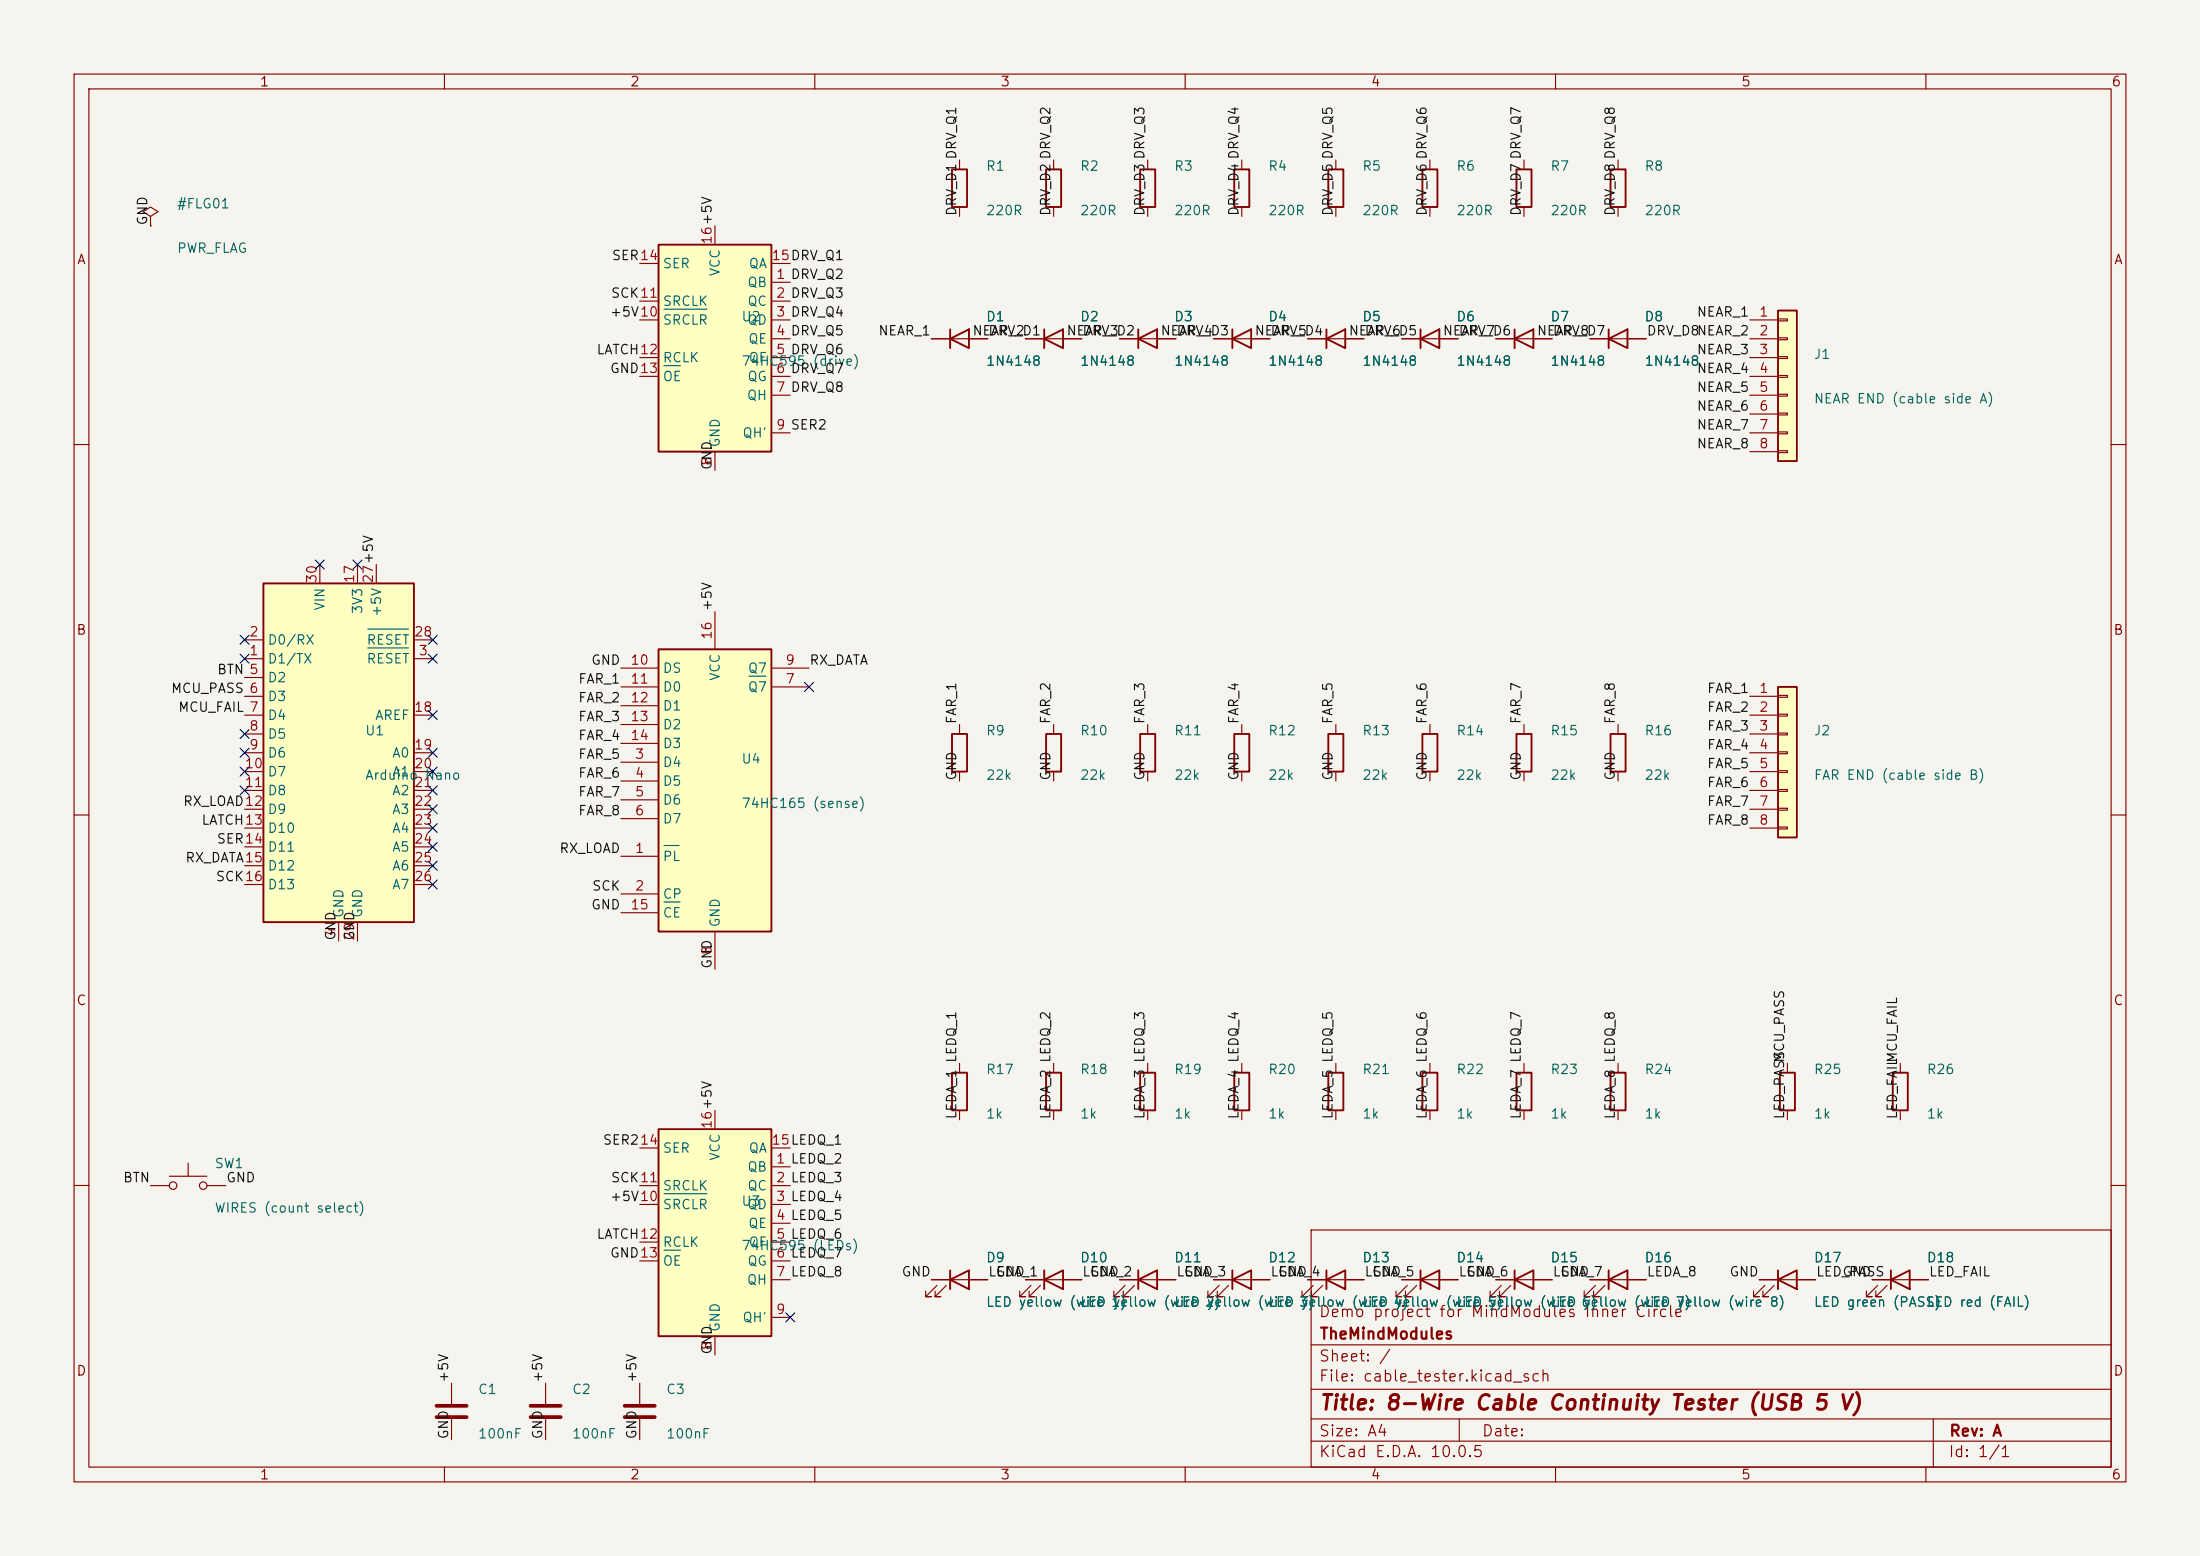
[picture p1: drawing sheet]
<svg xmlns="http://www.w3.org/2000/svg" width="297mm" height="210mm" viewBox="0 0 297 210" stroke-linecap="round" stroke-linejoin="round" font-family="sans-serif">
<path d="M0 0h297v210h-297z" fill="#f5f4ef" stroke="#f5f4ef" stroke-width=".14"/>
<g fill="none" stroke="#840000" stroke-width=".15">
<path d="M10 10h277v190h-277zM12 12h273v186h-273zM60 10v2M110 10v2M160 10v2M210 10v2M260 10v2M142.2 21.6v1.3M142.2 27.9v1.3M180.3 21.6v1.3M180.3 27.9v1.3M193 21.6v1.3"/>
<path d="M193 27.9v1.3M138.4 45.7h7.6M151.1 45.7h7.6M10 60h2M285 60h2M129.5 97.8v1.3M154.9 97.8v1.3M167.6 97.8v1.3M180.3 97.8v1.3M193 97.8v1.3M10 110h2M129.5 104.1v1.3"/>
<path d="M154.9 104.1v1.3M167.6 104.1v1.3M180.3 104.1v1.3M193 104.1v1.3M285 110h2M142.2 143.5v1.3M142.2 149.9v1.2M10 160h2M177 166h108v32h-108zM285 160h2M60 198v2M110 198v2"/>
<path d="M160 198v2M177 194.5h108M177 191.5h108M177 187.5h108M177 181.5h108M197 191.5v3M210 198v2M260 198v2M261 191.5v6.5"/>
</g>
<g fill="none" stroke="#840000" stroke-width=".25">
<path d="M141.2 22.9h2.1v5h-2.1zM179.3 22.9h2.1v5h-2.1zM192 22.9h2.1v5h-2.1zM141 45.7l2.5-1.2v2.5zM141 44.5v2.5M153.7 45.7l2.5-1.2v2.5zM153.7 44.5v2.5M128.5 99.1h2.1v5h-2.1zM153.9 99.1h2.1v5h-2.1zM166.6 99.1h2.1v5h-2.1zM179.3 99.1h2.1v5h-2.1zM192 99.1h2.1v5h-2.1z"/>
<path d="M141.2 144.8h2.1v5.1h-2.1z"/>
</g>
<path d="M88.9 33h15.2v28h-15.2z" fill="#ffffc2"/>
<g fill="none" stroke="#840000" stroke-width=".25">
<path d="M88.9 33h15.2v28h-15.2zM128.5 22.9h2.1v5h-2.1zM153.9 22.9h2.1v5h-2.1zM166.6 22.9h2.1v5h-2.1zM128.3 45.7l2.5-1.2v2.5zM128.3 44.5v2.5M166.4 45.7l2.5-1.2v2.5zM166.4 44.5v2.5M141.2 99.1h2.1v5h-2.1zM204.7 99.1h2.1v5h-2.1zM128.5 144.8h2.1v5.1h-2.1zM153.9 144.8h2.1v5.1h-2.1z"/>
<path d="M166.6 144.8h2.1v5.1h-2.1zM179.3 144.8h2.1v5.1h-2.1zM192 144.8h2.1v5.1h-2.1zM141 172.7l2.5-1.2v2.5zM141 171.5v2.5M153.7 172.7l2.5-1.2v2.5zM153.7 171.5v2.5M179.1 172.7l2.5-1.2v2.5zM179.1 171.5v2.5M191.8 172.7l2.5-1.2v2.5zM191.8 171.5v2.5"/>
</g>
<g fill="none" stroke="#840000" stroke-width=".15">
<path d="M86.4 35.6h2.5M96.5 30.5v2.5M104.1 38.1h2.6M104.1 35.6h2.6M129.5 21.6v1.3M129.5 27.9v1.3M154.9 21.6v1.3M154.9 27.9v1.3M167.6 21.6v1.3M167.6 27.9v1.3M86.4 40.6h2.5M86.4 43.2h2.5"/>
<path d="M86.4 48.3h2.5M86.4 50.8h2.5M104.1 40.6h2.6M104.1 43.2h2.6M104.1 45.7h2.6M104.1 48.3h2.6M104.1 50.8h2.6M104.1 53.3h2.6M104.1 58.4h2.6M125.7 45.7h7.6M163.8 45.7h7.6M96.5 61v2.5"/>
<path d="M142.2 97.8v1.3M205.7 97.8v1.3M142.2 104.1v1.3M205.7 104.1v1.3M129.5 143.5v1.3M129.5 149.9v1.2M154.9 143.5v1.3M154.9 149.9v1.2M167.6 143.5v1.3M167.6 149.9v1.2M180.3 143.5v1.3M180.3 149.9v1.2"/>
<path d="M193 143.5v1.3M193 149.9v1.2M138.4 172.7h7.6M139.2 173.5l-1.5 1.5h.7h-.7v-.8M140.5 173.5l-1.6 1.5h.8h-.8v-.8M151.1 172.7h7.6M151.9 173.5l-1.5 1.5h.7h-.7v-.8M153.2 173.5l-1.6 1.5h.8h-.8v-.8M176.5 172.7h7.6M177.3 173.5l-1.5 1.5h.7h-.7v-.8M178.6 173.5l-1.6 1.5h.8h-.8v-.8M189.2 172.7h7.6"/>
<path d="M190 173.5l-1.5 1.5h.7h-.7v-.8M191.3 173.5l-1.6 1.5h.8h-.8v-.8"/>
</g>
<path d="M89.6 41.7h5.8M89.6 49.4h2.3" fill="none" stroke="#006464" stroke-width=".15"/>
<path d="M88.9 152.4h15.2v27.9h-15.2z" fill="#ffffc2"/>
<path d="M179.1 45.7l2.5-1.2v2.5zM179.1 44.5v2.5M191.8 45.7l2.5-1.2v2.5zM191.8 44.5v2.5M88.9 152.4h15.2v27.9h-15.2zM128.3 172.7l2.5-1.2v2.5zM128.3 171.5v2.5M166.4 172.7l2.5-1.2v2.5zM166.4 171.5v2.5" fill="none" stroke="#840000" stroke-width=".25"/>
<g fill="none" stroke="#840000" stroke-width=".15">
<path d="M176.5 45.7h7.6M189.2 45.7h7.6M22.9 158.8h5M25.4 157v1.8M86.4 154.9h2.5M96.5 149.9v2.5M104.1 157.5h2.6M104.1 154.9h2.6M20.3 160h2.6M27.9 160h2.6M86.4 160h2.5M86.4 162.6h2.5"/>
<path d="M86.4 167.6h2.5M86.4 170.2h2.5M104.1 160h2.6M104.1 162.6h2.6M104.1 165.1h2.6M104.1 167.6h2.6M104.1 170.2h2.6M104.1 172.7h2.6M104.1 177.8h2.6M125.7 172.7h7.6M126.5 173.5l-1.5 1.5h.7h-.7v-.8M127.8 173.5l-1.6 1.5h.8h-.8v-.8"/>
<path d="M163.8 172.7h7.6M164.6 173.5l-1.5 1.5h.7h-.7v-.8M165.9 173.5l-1.6 1.5h.8h-.8v-.8M61 186.7v2.8M61 191.5v2.8M73.7 186.7v2.8M73.7 191.5v2.8M86.4 186.7v2.8M86.4 191.5v2.8M96.5 180.3v2.6"/>
<circle cx="23.4" cy="160" r=".51"/>
<circle cx="27.4" cy="160" r=".51"/>
</g>
<path d="M89.6 161.1h5.8M89.6 168.7h2.3" fill="none" stroke="#006464" stroke-width=".15"/>
<path d="M58.9 189.7h4.1M58.9 191.3h4.1M71.6 189.7h4.1M71.6 191.3h4.1M84.3 189.7h4.1M84.3 191.3h4.1" fill="none" stroke="#840000" stroke-width=".51"/>
<path d="M240 41.9h2.6v20.3h-2.6z" fill="#ffffc2"/>
<path d="M204.7 22.9h2.1v5h-2.1zM217.4 22.9h2.1v5h-2.1zM204.5 45.7l2.5-1.2v2.5zM204.5 44.5v2.5M240 41.9h2.6v20.3h-2.6z" fill="none" stroke="#840000" stroke-width=".25"/>
<g fill="none" stroke="#840000" stroke-width=".15">
<path d="M205.7 21.6v1.3M205.7 27.9v1.3M218.4 21.6v1.3M218.4 27.9v1.3M201.9 45.7h7.6M236.2 43.2h3.8M236.2 45.7h3.8M236.2 48.3h3.8M236.2 50.8h3.8M236.2 53.3h3.8M236.2 55.9h3.8M236.2 58.4h3.8"/>
<path d="M240 43.1h1.3v.2h-1.3zM240 45.6h1.3v.2h-1.3zM240 48.1h1.3v.3h-1.3zM240 50.7h1.3v.2h-1.3zM240 53.2h1.3v.3h-1.3zM240 55.8h1.3v.2h-1.3zM240 58.3h1.3v.2h-1.3zM236.2 61h3.8M240 60.8h1.3v.3h-1.3z"/>
</g>
<path d="M240 92.7h2.6v20.3h-2.6z" fill="#ffffc2"/>
<path d="M217.4 99.1h2.1v5h-2.1zM240 92.7h2.6v20.3h-2.6z" fill="none" stroke="#840000" stroke-width=".25"/>
<g fill="none" stroke="#840000" stroke-width=".15">
<path d="M218.4 97.8v1.3M236.2 94h3.8M236.2 96.5h3.8M236.2 99.1h3.8M240 93.9h1.3v.2h-1.3zM240 96.4h1.3v.2h-1.3zM240 98.9h1.3v.3h-1.3zM218.4 104.1v1.3M236.2 101.6h3.8M236.2 104.1h3.8M236.2 106.7h3.8M236.2 109.2h3.8"/>
<path d="M236.2 111.8h3.8M240 101.5h1.3v.2h-1.3zM240 104h1.3v.3h-1.3zM240 106.6h1.3v.2h-1.3zM240 109.1h1.3v.2h-1.3zM240 111.6h1.3v.3h-1.3z"/>
</g>
<path d="M35.6 78.7h20.3v45.8h-20.3z" fill="#ffffc2"/>
<g fill="none" stroke="#840000" stroke-width=".25">
<path d="M217.2 45.7l2.5-1.2v2.5zM217.2 44.5v2.5M35.6 78.7h20.3v45.8h-20.3zM204.7 144.8h2.1v5.1h-2.1zM217.4 144.8h2.1v5.1h-2.1zM240.3 144.8h2v5.1h-2zM255.5 144.8h2.1v5.1h-2.1zM204.5 172.7l2.5-1.2v2.5zM204.5 171.5v2.5M217.2 172.7l2.5-1.2v2.5zM217.2 171.5v2.5M240 172.7l2.6-1.2v2.5z"/>
<path d="M240 171.5v2.5M255.3 172.7l2.5-1.2v2.5zM255.3 171.5v2.5"/>
</g>
<g fill="none" stroke="#840000" stroke-width=".15">
<path d="M20.3 29.2l1-.6-1-.7-1 .7 1 .6v1.3M20.3 30.5h.1M214.6 45.7h7.6M43.2 76.2v2.5M48.3 76.2v2.5M50.8 76.2v2.5M33 88.9h2.6M33 86.4h2.6M33 91.4h2.6M33 94h2.6M33 96.5h2.6M33 99.1h2.6"/>
<path d="M55.9 88.9h2.5M55.9 86.4h2.5M55.9 96.5h2.5M33 101.6h2.6M33 104.1h2.6M33 106.7h2.6M33 109.2h2.6M33 111.8h2.6M33 114.3h2.6M33 116.8h2.6M33 119.4h2.6M55.9 101.6h2.5"/>
<path d="M55.9 104.1h2.5M55.9 106.7h2.5M55.9 109.2h2.5M55.9 111.8h2.5M55.9 114.3h2.5M55.9 116.8h2.5M55.9 119.4h2.5M45.7 124.5v2.5M48.3 124.5v2.5M205.7 143.5v1.3M205.7 149.9v1.2M218.4 143.5v1.3"/>
<path d="M218.4 149.9v1.2M241.3 143.5v1.3M241.3 149.9v1.2M256.5 143.5v1.3M256.5 149.9v1.2M201.9 172.7h7.6M202.7 173.5l-1.5 1.5h.7h-.7v-.8M204 173.5l-1.6 1.5h.8h-.8v-.8M214.6 172.7h7.6M215.4 173.5l-1.5 1.5h.7h-.7v-.8M216.7 173.5l-1.6 1.5h.8h-.8v-.8M237.5 172.7h7.6"/>
<path d="M238.3 173.5l-1.6 1.5h.8h-.8v-.8M239.5 173.5l-1.5 1.5h.8h-.8v-.8M252.7 172.7h7.6M253.5 173.5l-1.5 1.5h.7h-.7v-.8M254.8 173.5l-1.6 1.5h.8h-.8v-.8"/>
</g>
<path d="M49.7 87.5h5.4M49.7 84.9h5.4" fill="none" stroke="#006464" stroke-width=".15"/>
<path d="M88.9 87.6h15.2v38.1h-15.2z" fill="#ffffc2"/>
<path d="M88.9 87.6h15.2v38.1h-15.2z" fill="none" stroke="#840000" stroke-width=".25"/>
<g fill="none" stroke="#840000" stroke-width=".15">
<path d="M125.7 45.7h2.6M130.8 45.7h2.5M138.4 45.7h2.6M143.5 45.7h2.5M151.1 45.7h2.6M156.2 45.7h2.5M163.8 45.7h2.6M168.9 45.7h2.5M176.5 45.7h2.6M181.6 45.7h2.5M189.2 45.7h2.6M194.3 45.7h2.5"/>
<path d="M201.9 45.7h2.6M207 45.7h2.5M214.6 45.7h2.6M219.7 45.7h2.5M83.8 92.7h5.1M83.8 90.2h5.1M83.8 95.3h5.1M83.8 97.8h5.1M96.5 82.6v5M104.1 92.7h5.1M104.1 90.2h5.1M83.8 115.6h5.1"/>
<path d="M83.8 102.9h5.1M83.8 105.4h5.1M83.8 108h5.1M83.8 110.5h5.1M83.8 100.3h5.1M83.8 120.7h5.1M83.8 123.2h5.1M96.5 125.7v5.1M125.7 172.7h2.6M130.8 172.7h2.5M138.4 172.7h2.6M143.5 172.7h2.5"/>
<path d="M151.1 172.7h2.6M156.2 172.7h2.5M163.8 172.7h2.6M168.9 172.7h2.5M176.5 172.7h2.6M181.6 172.7h2.5M189.2 172.7h2.6M194.3 172.7h2.5M201.9 172.7h2.6M207 172.7h2.5M214.6 172.7h2.6M219.7 172.7h2.5"/>
<path d="M237.5 172.7h2.5M242.6 172.7h2.5M252.7 172.7h2.6M257.8 172.7h2.5"/>
</g>
<path d="M101.1 91.3h2.3M89.6 114.1h2.1M89.6 121.7h2.2" fill="none" stroke="#006464" stroke-width=".15"/>
<g fill="none" stroke="#000084" stroke-width=".15">
<path d="M42.6 75.6l1.2 1.2M43.8 75.6l-1.2 1.2M47.7 75.6l1.2 1.2M48.9 75.6l-1.2 1.2M32.4 98.5l1.2 1.2M32.4 88.3l1.2 1.2M32.4 85.8l1.2 1.2M33.6 85.8l-1.2 1.2M33.6 98.5l-1.2 1.2M33.6 88.3l-1.2 1.2M57.8 88.3l1.2 1.2M57.8 95.9l1.2 1.2"/>
<path d="M57.8 85.8l1.2 1.2M59 88.3l-1.2 1.2M59 95.9l-1.2 1.2M59 85.8l-1.2 1.2M108.6 92.1l1.2 1.2M109.8 92.1l-1.2 1.2M32.4 101l1.2 1.2M32.4 103.5l1.2 1.2M32.4 106.1l1.2 1.2M33.6 101l-1.2 1.2M33.6 103.5l-1.2 1.2M33.6 106.1l-1.2 1.2"/>
<path d="M57.8 111.2l1.2 1.2M57.8 113.7l1.2 1.2M57.8 116.2l1.2 1.2M57.8 118.8l1.2 1.2M57.8 108.6l1.2 1.2M57.8 101l1.2 1.2M57.8 103.5l1.2 1.2M57.8 106.1l1.2 1.2M59 111.2l-1.2 1.2M59 113.7l-1.2 1.2M59 116.2l-1.2 1.2M59 118.8l-1.2 1.2"/>
<path d="M59 108.6l-1.2 1.2M59 101l-1.2 1.2M59 103.5l-1.2 1.2M59 106.1l-1.2 1.2M106.1 177.2l1.2 1.2M107.3 177.2l-1.2 1.2"/>
</g>
<text font-size="2" fill="#840000" x="178" y="190.8">Title: 8-Wire Cable Continuity Tester (USB 5 V)</text>
<g font-size="1.5" fill="#840000">
<text x="178" y="178.1">Demo project for MindModules Inner Circle</text>
<text x="178" y="184.1">Sheet: /</text>
<text x="178" y="181.1">TheMindModules</text>
<text x="178" y="186.8">File: cable_tester.kicad_sch</text>
<text x="178" y="197">KiCad E.D.A. 10.0.5</text>
<text x="178" y="194.2">Size: A4</text>
<text x="200" y="194.2">Date:</text>
<text x="263" y="197">Id: 1/1</text>
<text x="263" y="194.2">Rev: A</text>
</g>
<g font-size="1.3" fill="#840000">
<text x="35" y="12">1</text>
<text x="85" y="12">2</text>
<text x="135" y="12">3</text>
<text x="185" y="12">4</text>
<text x="235" y="12">5</text>
<text x="285" y="12">6</text>
<text x="10.3" y="36">A</text>
<text x="285.3" y="36">A</text>
<text x="10.2" y="86">B</text>
<text x="285.2" y="86">B</text>
<text x="10.2" y="136">C</text>
<text x="285.2" y="136">C</text>
<text x="10.2" y="186">D</text>
<text x="285.2" y="186">D</text>
<text x="35" y="200">1</text>
<text x="85" y="200">2</text>
<text x="135" y="200">3</text>
<text x="185" y="200">4</text>
<text x="235" y="200">5</text>
<text x="285" y="200">6</text>
</g>
<g font-size="1.3" fill="#006464">
<text x="133" y="23.4">R1</text>
<text x="145.7" y="23.4">R2</text>
<text x="158.4" y="23.4">R3</text>
<text x="171.1" y="23.4">R4</text>
<text x="183.8" y="23.4">R5</text>
<text x="196.5" y="23.4">R6</text>
<text x="209.2" y="23.4">R7</text>
<text x="221.9" y="23.4">R8</text>
<text x="23.8" y="28.4">#FLG01</text>
<text x="133" y="29.4">220R</text>
<text x="145.7" y="29.4">220R</text>
<text x="158.4" y="29.4">220R</text>
<text x="171.1" y="29.4">220R</text>
<text x="183.8" y="29.4">220R</text>
<text x="196.5" y="29.4">220R</text>
<text x="209.2" y="29.4">220R</text>
<text x="221.9" y="29.4">220R</text>
<text x="23.8" y="34.4">PWR_FLAG</text>
<text x="89.4" y="41.6">SRCLK</text>
<text x="89.4" y="36.5">SER</text>
<text x="97.5" y="37.4" transform="rotate(-90 97.5 37.4)">VCC</text>
<text x="100.8" y="39.1">QB</text>
<text x="100.8" y="41.6">QC</text>
<text x="101" y="36.5">QA</text>
<text x="89.4" y="44.1">SRCLR</text>
<text x="100" y="43.7">U2</text>
<text x="100.8" y="44.1">QD</text>
<text x="100.9" y="46.7">QE</text>
<text x="133" y="43.7">D1</text>
<text x="145.7" y="43.7">D2</text>
<text x="158.4" y="43.7">D3</text>
<text x="171.1" y="43.7">D4</text>
<text x="183.8" y="43.7">D5</text>
<text x="196.5" y="43.7">D6</text>
<text x="209.2" y="43.7">D7</text>
<text x="221.9" y="43.7">D8</text>
<text x="89.4" y="49.2">RCLK</text>
<text x="89.4" y="51.8">OE</text>
<text x="100" y="49.7">74HC595 (drive)</text>
<text x="100.8" y="51.8">QG</text>
<text x="101" y="49.2">QF</text>
<text x="133" y="49.7">1N4148</text>
<text x="145.7" y="49.7">1N4148</text>
<text x="158.4" y="49.7">1N4148</text>
<text x="171.1" y="49.7">1N4148</text>
<text x="183.8" y="49.7">1N4148</text>
<text x="196.5" y="49.7">1N4148</text>
<text x="209.2" y="49.7">1N4148</text>
<text x="221.9" y="49.7">1N4148</text>
<text x="244.8" y="48.8">J1</text>
<text x="100.1" y="59.4">QH'</text>
<text x="100.7" y="54.3">QH</text>
<text x="244.8" y="54.8">NEAR END (cable side A)</text>
<text x="97.5" y="60.5" transform="rotate(-90 97.5 60.5)">GND</text>
<text x="44.1" y="82.5" transform="rotate(-90 44.1 82.5)">VIN</text>
<text x="49.2" y="83" transform="rotate(-90 49.2 83)">3V3</text>
<text x="51.8" y="83.3" transform="rotate(-90 51.8 83.3)">+5V</text>
<text x="36" y="89.9">D1/TX</text>
<text x="36" y="87.3">D0/RX</text>
<text x="49.4" y="89.9">RESET</text>
<text x="49.4" y="87.3">RESET</text>
<text x="36" y="92.4">D2</text>
<text x="36" y="94.9">D3</text>
<text x="89.4" y="91.1">DS</text>
<text x="89.4" y="93.7">D0</text>
<text x="97.5" y="92" transform="rotate(-90 97.5 92)">VCC</text>
<text x="100.9" y="93.7">Q7</text>
<text x="100.9" y="91.1">Q7</text>
<text x="36" y="97.5">D4</text>
<text x="36" y="100">D5</text>
<text x="49.2" y="99.6">U1</text>
<text x="50.5" y="97.5">AREF</text>
<text x="89.4" y="96.2">D1</text>
<text x="89.4" y="98.8">D2</text>
<text x="89.4" y="101.3">D3</text>
<text x="133" y="99.6">R9</text>
<text x="145.7" y="99.6">R10</text>
<text x="158.4" y="99.6">R11</text>
<text x="171.1" y="99.6">R12</text>
<text x="183.8" y="99.6">R13</text>
<text x="196.5" y="99.6">R14</text>
<text x="209.2" y="99.6">R15</text>
<text x="221.9" y="99.6">R16</text>
<text x="244.8" y="99.6">J2</text>
<text x="36" y="102.6">D6</text>
<text x="36" y="105.1">D7</text>
<text x="36" y="107.6">D8</text>
<text x="49.2" y="105.6">Arduino Nano</text>
<text x="52.8" y="102.6">A0</text>
<text x="52.8" y="105.1">A1</text>
<text x="52.8" y="107.6">A2</text>
<text x="89.4" y="103.8">D4</text>
<text x="89.4" y="106.4">D5</text>
<text x="100" y="103.4">U4</text>
<text x="133" y="105.6">22k</text>
<text x="145.7" y="105.6">22k</text>
<text x="158.4" y="105.6">22k</text>
<text x="171.1" y="105.6">22k</text>
<text x="183.8" y="105.6">22k</text>
<text x="196.5" y="105.6">22k</text>
<text x="209.2" y="105.6">22k</text>
<text x="221.9" y="105.6">22k</text>
<text x="244.8" y="105.6">FAR END (cable side B)</text>
<text x="36" y="110.2">D9</text>
<text x="36" y="112.7">D10</text>
<text x="52.8" y="110.2">A3</text>
<text x="52.8" y="112.7">A4</text>
<text x="89.4" y="108.9">D6</text>
<text x="89.4" y="111.5">D7</text>
<text x="100" y="109.4">74HC165 (sense)</text>
<text x="36" y="115.3">D11</text>
<text x="36" y="117.8">D12</text>
<text x="52.8" y="115.3">A5</text>
<text x="52.8" y="117.8">A6</text>
<text x="89.4" y="116.5">PL</text>
<text x="36" y="120.3">D13</text>
<text x="46.7" y="124" transform="rotate(-90 46.7 124)">GND</text>
<text x="49.2" y="124" transform="rotate(-90 49.2 124)">GND</text>
<text x="52.8" y="120.3">A7</text>
<text x="89.4" y="121.6">CP</text>
<text x="89.4" y="124.2">CE</text>
<text x="97.5" y="125.2" transform="rotate(-90 97.5 125.2)">GND</text>
<text x="133" y="145.3">R17</text>
<text x="145.7" y="145.3">R18</text>
<text x="158.4" y="145.3">R19</text>
<text x="171.1" y="145.3">R20</text>
<text x="183.8" y="145.3">R21</text>
<text x="196.5" y="145.3">R22</text>
<text x="209.2" y="145.3">R23</text>
<text x="221.9" y="145.3">R24</text>
<text x="244.8" y="145.3">R25</text>
<text x="260" y="145.3">R26</text>
<text x="89.4" y="155.9">SER</text>
<text x="101" y="155.9">QA</text>
<text x="133" y="151.3">1k</text>
<text x="145.7" y="151.3">1k</text>
<text x="158.4" y="151.3">1k</text>
<text x="171.1" y="151.3">1k</text>
<text x="183.8" y="151.3">1k</text>
<text x="196.5" y="151.3">1k</text>
<text x="209.2" y="151.3">1k</text>
<text x="221.9" y="151.3">1k</text>
<text x="244.8" y="151.3">1k</text>
<text x="260" y="151.3">1k</text>
<text x="28.9" y="158">SW1</text>
<text x="89.4" y="161">SRCLK</text>
<text x="97.5" y="156.8" transform="rotate(-90 97.5 156.8)">VCC</text>
<text x="100.8" y="158.4">QB</text>
<text x="100.8" y="161">QC</text>
<text x="28.9" y="164">WIRES (count select)</text>
<text x="89.4" y="163.5">SRCLR</text>
<text x="100" y="163.1">U3</text>
<text x="100.8" y="163.5">QD</text>
<text x="100.9" y="166.1">QE</text>
<text x="89.4" y="168.6">RCLK</text>
<text x="89.4" y="171.1">OE</text>
<text x="100" y="169.1">74HC595 (LEDs)</text>
<text x="100.7" y="173.7">QH</text>
<text x="100.8" y="171.1">QG</text>
<text x="101" y="168.6">QF</text>
<text x="133" y="170.7">D9</text>
<text x="145.7" y="170.7">D10</text>
<text x="158.4" y="170.7">D11</text>
<text x="171.1" y="170.7">D12</text>
<text x="183.8" y="170.7">D13</text>
<text x="196.5" y="170.7">D14</text>
<text x="209.2" y="170.7">D15</text>
<text x="221.9" y="170.7">D16</text>
<text x="244.8" y="170.7">D17</text>
<text x="260" y="170.7">D18</text>
<text x="97.5" y="179.9" transform="rotate(-90 97.5 179.9)">GND</text>
<text x="100.1" y="178.8">QH'</text>
<text x="133" y="176.7">LED yellow (wire</text>
<text x="145.7" y="176.7">LED 1)</text>
<text x="150.1" y="176.7">yellow (wire</text>
<text x="158.4" y="176.7">LED 2)</text>
<text x="162.8" y="176.7">yellow (wire</text>
<text x="171.1" y="176.7">LED 3)</text>
<text x="175.5" y="176.7">yellow (wire</text>
<text x="183.8" y="176.7">LED 4)</text>
<text x="188.2" y="176.7">yellow (wire</text>
<text x="196.5" y="176.7">LED 5)</text>
<text x="200.9" y="176.7">yellow (wire</text>
<text x="209.2" y="176.7">LED 6)</text>
<text x="213.6" y="176.7">yellow (wire</text>
<text x="221.9" y="176.7">LED 7)</text>
<text x="226.3" y="176.7">yellow (wire 8)</text>
<text x="244.8" y="176.7">LED green (PASS)</text>
<text x="260" y="176.7">LED red (FAIL)</text>
<text x="64.4" y="188.5">C1</text>
<text x="77.1" y="188.5">C2</text>
<text x="89.8" y="188.5">C3</text>
<text x="64.4" y="194.5">100nF</text>
<text x="77.1" y="194.5">100nF</text>
<text x="89.8" y="194.5">100nF</text>
</g>
<g font-size="1.3" fill="#0f0f0f">
<text x="129.4" y="29.2" transform="rotate(-90 129.4 29.2)">DRV_D1 DRV_Q1</text>
<text x="142.1" y="29.2" transform="rotate(-90 142.1 29.2)">DRV_D2 DRV_Q2</text>
<text x="154.8" y="29.2" transform="rotate(-90 154.8 29.2)">DRV_D3 DRV_Q3</text>
<text x="167.5" y="29.2" transform="rotate(-90 167.5 29.2)">DRV_D4 DRV_Q4</text>
<text x="180.2" y="29.2" transform="rotate(-90 180.2 29.2)">DRV_D5 DRV_Q5</text>
<text x="192.9" y="29.2" transform="rotate(-90 192.9 29.2)">DRV_D6 DRV_Q6</text>
<text x="205.6" y="29.2" transform="rotate(-90 205.6 29.2)">DRV_D7 DRV_Q7</text>
<text x="218.3" y="29.2" transform="rotate(-90 218.3 29.2)">DRV_D8 DRV_Q8</text>
<text x="20.2" y="30.5" transform="rotate(-90 20.2 30.5)">GND</text>
<text x="82.5" y="35.4">SER14</text>
<text x="82.4" y="40.5">SCK11</text>
<text x="82.3" y="43.1">+5V10</text>
<text x="118.5" y="45.6">NEAR_1</text>
<text x="131.2" y="45.6">NEAR_2</text>
<text x="133.3" y="45.6">DRV_D1</text>
<text x="143.9" y="45.6">NEAR_3</text>
<text x="146" y="45.6">DRV_D2</text>
<text x="156.6" y="45.6">NEAR_4</text>
<text x="158.7" y="45.6">DRV_D3</text>
<text x="169.3" y="45.6">NEAR_5</text>
<text x="171.4" y="45.6">DRV_D4</text>
<text x="182" y="45.6">NEAR_6</text>
<text x="184.1" y="45.6">DRV_D5</text>
<text x="194.7" y="45.6">NEAR_7</text>
<text x="196.8" y="45.6">DRV_D6</text>
<text x="207.4" y="45.6">NEAR_8</text>
<text x="209.5" y="45.6">DRV_D7</text>
<text x="222.2" y="45.6">DRV_D8NEAR_2</text>
<text x="229" y="43.1">NEAR_1</text>
<text x="80.4" y="48.1">LATCH12</text>
<text x="82.3" y="50.7">GND13</text>
<text x="229" y="50.7">NEAR_4</text>
<text x="229" y="53.2">NEAR_5</text>
<text x="229" y="48.1">NEAR_3</text>
<text x="229" y="58.3">NEAR_7</text>
<text x="229" y="55.8">NEAR_6</text>
<text x="96.4" y="63.5" transform="rotate(-90 96.4 63.5)">GND</text>
<text x="229" y="60.8">NEAR_8</text>
<text x="96.4" y="82.6" transform="rotate(-90 96.4 82.6)">+5V</text>
<text x="23" y="93.9">MCU_PASS 6</text>
<text x="29.2" y="91.3">BTN 5</text>
<text x="78" y="92.6">FAR_1</text>
<text x="78" y="95.1">FAR_2</text>
<text x="79.7" y="90">GND</text>
<text x="109.2" y="90">RX_DATA</text>
<text x="230.4" y="93.9">FAR_1</text>
<text x="24" y="96.4">MCU_FAIL 7</text>
<text x="78" y="97.7">FAR_3</text>
<text x="78" y="100.2">FAR_4</text>
<text x="129.4" y="97.8" transform="rotate(-90 129.4 97.8)">FAR_1</text>
<text x="142.1" y="97.8" transform="rotate(-90 142.1 97.8)">FAR_2</text>
<text x="154.8" y="97.8" transform="rotate(-90 154.8 97.8)">FAR_3</text>
<text x="167.5" y="97.8" transform="rotate(-90 167.5 97.8)">FAR_4</text>
<text x="180.2" y="97.8" transform="rotate(-90 180.2 97.8)">FAR_5</text>
<text x="192.9" y="97.8" transform="rotate(-90 192.9 97.8)">FAR_6</text>
<text x="205.6" y="97.8" transform="rotate(-90 205.6 97.8)">FAR_7</text>
<text x="218.3" y="97.8" transform="rotate(-90 218.3 97.8)">FAR_8</text>
<text x="230.4" y="96.4">FAR_2</text>
<text x="230.4" y="98.9">FAR_3</text>
<text x="230.4" y="101.5">FAR_4</text>
<text x="78" y="107.8">FAR_7</text>
<text x="78" y="102.7">FAR_5</text>
<text x="78" y="105.3">FAR_6</text>
<text x="129.4" y="105.4" transform="rotate(-90 129.4 105.4)">GND</text>
<text x="142.1" y="105.4" transform="rotate(-90 142.1 105.4)">GND</text>
<text x="154.8" y="105.4" transform="rotate(-90 154.8 105.4)">GND</text>
<text x="167.5" y="105.4" transform="rotate(-90 167.5 105.4)">GND</text>
<text x="180.2" y="105.4" transform="rotate(-90 180.2 105.4)">GND</text>
<text x="192.9" y="105.4" transform="rotate(-90 192.9 105.4)">GND</text>
<text x="205.6" y="105.4" transform="rotate(-90 205.6 105.4)">GND</text>
<text x="218.3" y="105.4" transform="rotate(-90 218.3 105.4)">GND</text>
<text x="230.4" y="104">FAR_5</text>
<text x="230.4" y="106.6">FAR_6</text>
<text x="24.6" y="109.1">RX_LOAD12</text>
<text x="27.1" y="111.6">LATCH13</text>
<text x="78" y="110.4">FAR_8</text>
<text x="230.4" y="109.1">FAR_7</text>
<text x="230.4" y="111.6">FAR_8</text>
<text x="24.9" y="116.7">RX_DATA15</text>
<text x="29" y="119.3">SCK16</text>
<text x="29.2" y="114.2">SER14</text>
<text x="75.4" y="115.4">RX_LOAD</text>
<text x="79.7" y="123.1">GND</text>
<text x="79.8" y="120.5">SCK</text>
<text x="45.6" y="127" transform="rotate(-90 45.6 127)">GND</text>
<text x="48.1" y="127" transform="rotate(-90 48.1 127)">GND</text>
<text x="96.4" y="130.8" transform="rotate(-90 96.4 130.8)">GND</text>
<text x="241.2" y="143.5" transform="rotate(-90 241.2 143.5)">MCU_PASS</text>
<text x="256.4" y="143.5" transform="rotate(-90 256.4 143.5)">MCU_FAIL</text>
<text x="81.3" y="154.8">SER214</text>
<text x="129.4" y="151.2" transform="rotate(-90 129.4 151.2)">LEDA_1 LEDQ_1</text>
<text x="142.1" y="151.2" transform="rotate(-90 142.1 151.2)">LEDA_2 LEDQ_2</text>
<text x="154.8" y="151.2" transform="rotate(-90 154.8 151.2)">LEDA_3 LEDQ_3</text>
<text x="167.5" y="151.2" transform="rotate(-90 167.5 151.2)">LEDA_4 LEDQ_4</text>
<text x="180.2" y="151.2" transform="rotate(-90 180.2 151.2)">LEDA_5 LEDQ_5</text>
<text x="192.9" y="151.2" transform="rotate(-90 192.9 151.2)">LEDA_6 LEDQ_6</text>
<text x="205.6" y="151.2" transform="rotate(-90 205.6 151.2)">LEDA_7 LEDQ_7</text>
<text x="218.3" y="151.2" transform="rotate(-90 218.3 151.2)">LEDA_8 LEDQ_8</text>
<text x="241.2" y="151.2" transform="rotate(-90 241.2 151.2)">LED_PASS</text>
<text x="256.4" y="151.2" transform="rotate(-90 256.4 151.2)">LED_FAIL</text>
<text x="16.5" y="159.9">BTN</text>
<text x="30.5" y="159.9">GND</text>
<text x="82.4" y="159.9">SCK11</text>
<text x="80.4" y="167.5">LATCH12</text>
<text x="82.3" y="162.4">+5V10</text>
<text x="82.3" y="170.1">GND13</text>
<text x="121.6" y="172.6">GND</text>
<text x="133.3" y="172.6">LEDA_1</text>
<text x="134.3" y="172.6">GND</text>
<text x="146" y="172.6">LEDA_2</text>
<text x="147" y="172.6">GND</text>
<text x="158.7" y="172.6">LEDA_3</text>
<text x="159.7" y="172.6">GND</text>
<text x="171.4" y="172.6">LEDA_4</text>
<text x="172.4" y="172.6">GND</text>
<text x="184.1" y="172.6">LEDA_5</text>
<text x="185.1" y="172.6">GND</text>
<text x="196.8" y="172.6">LEDA_6</text>
<text x="197.8" y="172.6">GND</text>
<text x="209.5" y="172.6">LEDA_7</text>
<text x="210.5" y="172.6">GND</text>
<text x="222.2" y="172.6">LEDA_8</text>
<text x="233.4" y="172.6">GND</text>
<text x="245.1" y="172.6">LED_PASS</text>
<text x="248.6" y="172.6">GND</text>
<text x="260.3" y="172.6">LED_FAIL</text>
<text x="96.4" y="182.9" transform="rotate(-90 96.4 182.9)">GND</text>
<text x="60.8" y="186.7" transform="rotate(-90 60.8 186.7)">+5V</text>
<text x="73.5" y="186.7" transform="rotate(-90 73.5 186.7)">+5V</text>
<text x="86.2" y="186.7" transform="rotate(-90 86.2 186.7)">+5V</text>
<text x="60.8" y="194.3" transform="rotate(-90 60.8 194.3)">GND</text>
<text x="73.5" y="194.3" transform="rotate(-90 73.5 194.3)">GND</text>
<text x="86.2" y="194.3" transform="rotate(-90 86.2 194.3)">GND</text>
</g>
<g font-size="1.3" fill="#a90000">
<text x="96.4" y="33.1" transform="rotate(-90 96.4 33.1)">16+5V</text>
<text x="104.1" y="35.4">15DRV_Q1</text>
<text x="104.7" y="38">1 DRV_Q2</text>
<text x="104.7" y="40.5">2 DRV_Q3</text>
<text x="104.7" y="43">3 DRV_Q4</text>
<text x="104.7" y="45.6">4 DRV_Q5</text>
<text x="237.4" y="43">1</text>
<text x="237.4" y="45.6">2</text>
<text x="104.7" y="48.1">5 DRV_Q6</text>
<text x="104.7" y="50.7">6 DRV_Q7</text>
<text x="104.7" y="53.2">7 DRV_Q8</text>
<text x="237.4" y="48.1">3</text>
<text x="237.4" y="50.7">4</text>
<text x="237.4" y="53.2">5</text>
<text x="104.7" y="58.3">9 SER2</text>
<text x="237.4" y="55.7">6</text>
<text x="237.4" y="58.3">7</text>
<text x="96.4" y="63" transform="rotate(-90 96.4 63)">8</text>
<text x="237.4" y="60.8">8</text>
<text x="43" y="78.8" transform="rotate(-90 43 78.8)">30</text>
<text x="48.1" y="78.8" transform="rotate(-90 48.1 78.8)">17</text>
<text x="50.7" y="78.8" transform="rotate(-90 50.7 78.8)">27+5V</text>
<text x="33.6" y="88.8">1</text>
<text x="33.6" y="86.2">2</text>
<text x="55.8" y="86.2">28</text>
<text x="56.4" y="88.8">3</text>
<text x="96.4" y="86.4" transform="rotate(-90 96.4 86.4)">16</text>
<text x="85" y="90">10</text>
<text x="85" y="92.6">11</text>
<text x="85" y="95.1">12</text>
<text x="105.9" y="92.6">7</text>
<text x="105.9" y="90">9</text>
<text x="237.4" y="93.8">1</text>
<text x="33.6" y="98.9">8</text>
<text x="33.6" y="101.5">9</text>
<text x="55.8" y="96.4">18</text>
<text x="55.8" y="101.5">19</text>
<text x="85" y="97.7">13</text>
<text x="85" y="100.2">14</text>
<text x="237.4" y="96.4">2</text>
<text x="237.4" y="98.9">3</text>
<text x="237.4" y="101.5">4</text>
<text x="33" y="104">10</text>
<text x="33" y="106.5">11</text>
<text x="55.8" y="104">20</text>
<text x="55.8" y="106.5">21</text>
<text x="85.6" y="102.7">3</text>
<text x="85.6" y="105.3">4</text>
<text x="85.6" y="107.8">5</text>
<text x="237.4" y="104">5</text>
<text x="237.4" y="106.5">6</text>
<text x="55.8" y="109.1">22</text>
<text x="55.8" y="111.6">23</text>
<text x="85.6" y="110.4">6</text>
<text x="237.4" y="109.1">7</text>
<text x="237.4" y="111.6">8</text>
<text x="55.8" y="114.2">24</text>
<text x="55.8" y="116.7">25</text>
<text x="55.8" y="119.2">26</text>
<text x="85.6" y="115.4">1</text>
<text x="85" y="123.1">15</text>
<text x="85.6" y="120.5">2</text>
<text x="45.6" y="126.5" transform="rotate(-90 45.6 126.5)">4</text>
<text x="48.1" y="127.1" transform="rotate(-90 48.1 127.1)">29</text>
<text x="96.4" y="129" transform="rotate(-90 96.4 129)">8</text>
<text x="96.4" y="152.5" transform="rotate(-90 96.4 152.5)">16+5V</text>
<text x="104.1" y="154.8">15LEDQ_1</text>
<text x="104.7" y="157.3">1 LEDQ_2</text>
<text x="104.7" y="159.9">2 LEDQ_3</text>
<text x="104.7" y="162.4">3 LEDQ_4</text>
<text x="104.7" y="165">4 LEDQ_5</text>
<text x="104.7" y="167.5">5 LEDQ_6</text>
<text x="104.7" y="170">6 LEDQ_7</text>
<text x="104.7" y="172.6">7 LEDQ_8</text>
<text x="104.7" y="177.7">9</text>
<text x="96.4" y="182.3" transform="rotate(-90 96.4 182.3)">8</text>
</g>
</svg>
